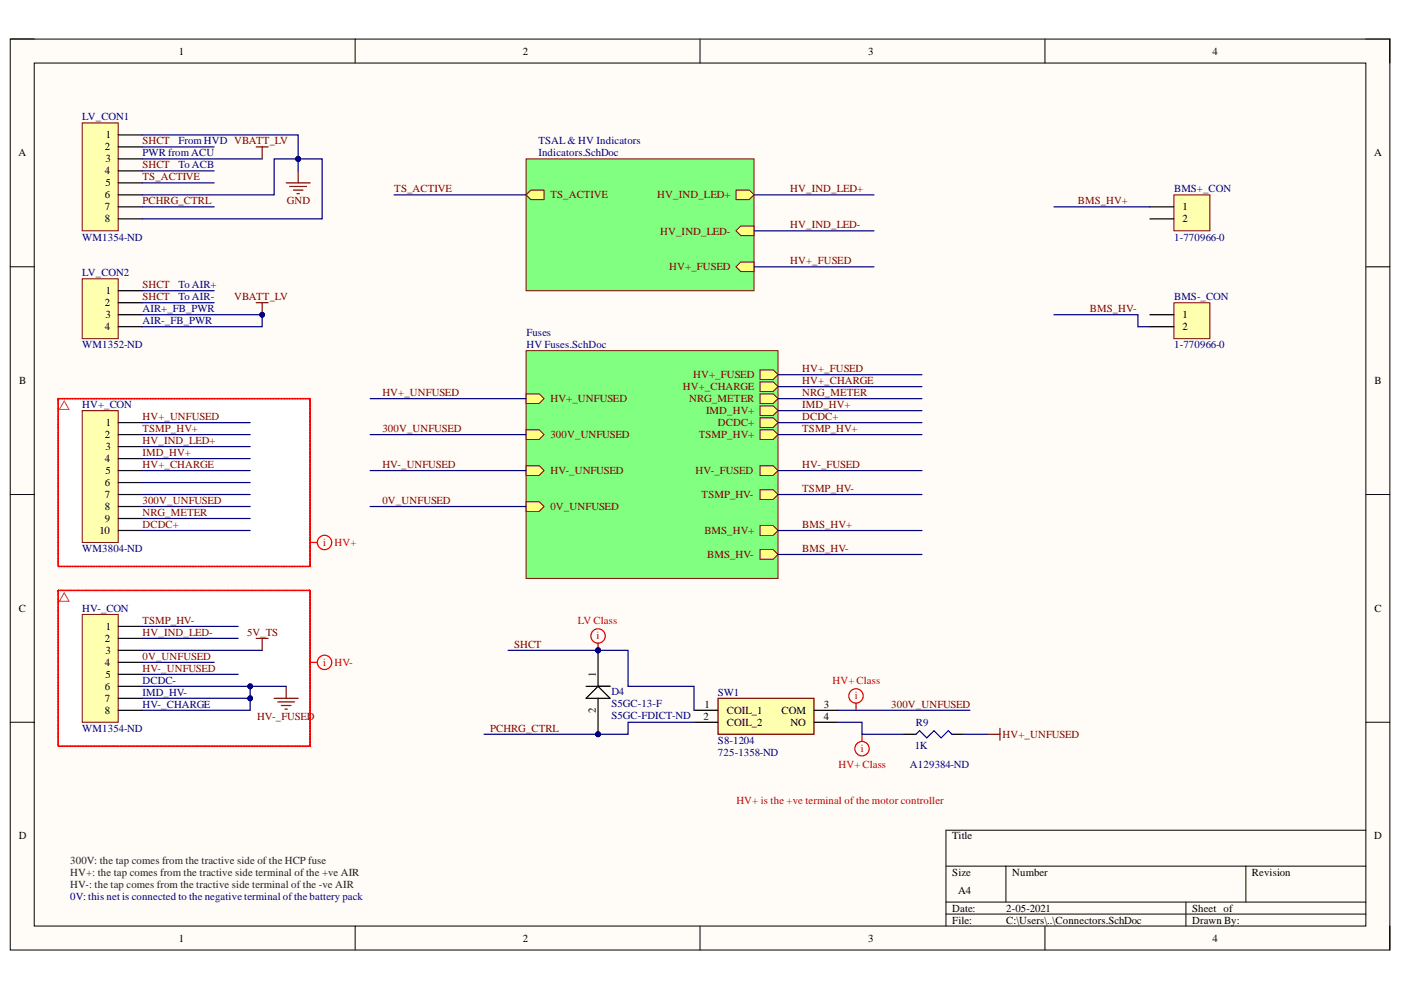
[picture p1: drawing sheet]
<svg xmlns="http://www.w3.org/2000/svg" width="297mm" height="210mm" viewBox="0 0 297 210" stroke-linecap="round" stroke-linejoin="round" font-family="sans-serif">
<path d="M2.2 8.3h292.5v193.1h-292.5z" fill-rule="evenodd" fill="#fffcf8"/>
<path d="M2.2 8.3h292.5v193.1h-292.5z" fill="none" stroke="#000" stroke-width=".21"/>
<path d="M7.3 13.4h282.3v182.9h-282.3z" fill-rule="evenodd" fill="#fffcf8"/>
<g fill="none" stroke="#000" stroke-width=".21">
<path d="M2.2 8.3h5.1M7.3 13.4h282.3v182.9h-282.3zM75.3 8.3v5.1M148.4 8.3v5.1M221.5 8.3v5.1M289.6 8.3h5.1v5.1M2.2 56.6h5.1M289.6 56.6h5.1M2.2 104.9h5.1M289.6 104.9h5.1M2.2 153.1h5.1M289.6 153.1h5.1"/>
<path d="M289.6 176h-89v20.3M75.3 196.3v5.1M148.4 196.3v5.1M200.6 183.6h89M200.6 191.3h89M200.6 193.8h89M213.3 183.6v7.7M221.5 196.3v5.1M251.4 191.3v5M264.2 183.6v7.7M294.7 196.3v5.1"/>
</g>
<g fill="#fff">
<path d="M12.3 125.2h53.5v33h-53.5z" fill-rule="evenodd"/>
<path d="M12.3 84.5h53.5v35.6h-53.5z" fill-rule="evenodd"/>
</g>
<path d="M111.5 33.7h48.4v27.9h-48.4z" fill-rule="evenodd" fill="#80ff80"/>
<path d="M111.5 33.7h48.4v27.9h-48.4z" fill="none" stroke="#800000" stroke-width=".21"/>
<path d="M156 40.3h2.8l1.1 1-1.1 1h-2.8z" fill-rule="evenodd" fill="#ffff80"/>
<path d="M156 40.3h2.8l1.1 1-1.1 1h-2.8z" fill="none" stroke="#800000" stroke-width=".21"/>
<path d="M111.5 41.3l1.1-1h2.8v2h-2.8z" fill-rule="evenodd" fill="#ffff80"/>
<path d="M111.5 41.3l1.1-1h2.8v2h-2.8z" fill="none" stroke="#800000" stroke-width=".21"/>
<path d="M156 48.9l1.1-1h2.8v2.1h-2.8z" fill-rule="evenodd" fill="#ffff80"/>
<path d="M156 48.9l1.1-1h2.8v2.1h-2.8z" fill="none" stroke="#800000" stroke-width=".21"/>
<path d="M156 56.6l1.1-1.1h2.8v2.1h-2.8z" fill-rule="evenodd" fill="#ffff80"/>
<path d="M156 56.6l1.1-1.1h2.8v2.1h-2.8z" fill="none" stroke="#800000" stroke-width=".21"/>
<path d="M17.4 26.1h7.7v22.8h-7.7z" fill-rule="evenodd" fill="#ffffb0"/>
<path d="M17.4 26.1h7.7v22.8h-7.7z" fill="none" stroke="#800000" stroke-width=".21"/>
<path d="M25.1 28.6h5M25.1 31.1h5M25.1 33.7h5M25.1 36.2h5M25.1 38.8h5M25.1 41.3h5M25.1 43.9h5M25.1 46.4h5" fill="none" stroke="#000" stroke-width=".25"/>
<path d="M17.4 59.1h7.7v12.7h-7.7z" fill-rule="evenodd" fill="#ffffb0"/>
<path d="M17.4 59.1h7.7v12.7h-7.7z" fill="none" stroke="#800000" stroke-width=".21"/>
<path d="M25.1 61.6h5M25.1 64.2h5M25.1 66.7h5M25.1 69.3h5" fill="none" stroke="#000" stroke-width=".25"/>
<path d="M60.7 38.8h5.1M61.4 39.5h3.6M63.2 36.2v2.6M62.2 40.3h2M63 41.1h.5" fill="none" stroke="#800000" stroke-width=".25"/>
<g fill="#f00" stroke="#f00" stroke-width=".21">
<path d="M65.5 158.2l.3 .1zM65.2 158.2l.2 .1zM64.8 158.2l.3 .1zM64.5 158.2l.2 .1zM64.1 158.2l.3 .1zM63.8 158.2l.3 .1zM63.5 158.2l.2 .1zM63.1 158.2l.3 .1zM62.8 158.2l.2 .1zM62.5 158.2l.2 .1zM62.1 158.2l.3 .1zM61.8 158.2l.2 .1zM61.4 158.2l.3 .1zM61.1 158.2l.3 .1zM60.8 158.2l.2 .1zM60.4 158.2l.3 .1zM60.1 158.2l.2 .1zM59.7 158.2l.3 .1zM59.4 158.2l.3 .1zM59.1 158.2l.2 .1zM58.7 158.2l.3 .1zM58.4 158.2l.2 .1zM58.1 158.2l.2 .1zM57.7 158.2l.3 .1zM57.4 158.2l.2 .1zM57 158.2l.3 .1zM56.7 158.2l.3 .1zM56.4 158.2l.2 .1zM56 158.2l.3 .1zM55.7 158.2l.2 .1zM55.3 158.2l.3 .1zM55 158.2l.3 .1zM54.7 158.2l.2 .1zM54.3 158.2l.3 .1zM54 158.2l.2 .1zM53.7 158.2l.2 .1zM53.3 158.2l.3 .1zM53 158.2l.2 .1zM52.6 158.2l.3 .1zM52.3 158.2l.3 .1zM52 158.2l.2 .1zM51.6 158.2l.3 .1zM51.3 158.2l.2 .1zM50.9 158.2l.3 .1zM50.6 158.2l.3 .1zM50.3 158.2l.2 .1zM49.9 158.2l.3 .1zM49.6 158.2l.2 .1zM49.3 158.2l.2 .1zM48.9 158.2l.3 .1zM48.6 158.2l.2 .1zM48.2 158.2l.3 .1zM47.9 158.2l.3 .1zM47.6 158.2l.2 .1zM47.2 158.2l.3 .1zM46.9 158.2l.2 .1zM46.5 158.2l.3 .1zM46.2 158.2l.3 .1zM45.9 158.2l.2 .1zM45.5 158.2l.3 .1zM45.2 158.2l.2 .1zM44.9 158.2l.2 .1zM44.5 158.2l.3 .1zM44.2 158.2l.2 .1zM43.8 158.2l.3 .1zM43.5 158.2l.3 .1zM43.2 158.2l.2 .1zM42.8 158.2l.3 .1zM42.5 158.2l.2 .1zM42.1 158.2l.3 .1zM41.8 158.2l.3 .1zM41.5 158.2l.2 .1zM41.1 158.2l.3 .1zM40.8 158.2l.2 .1zM40.5 158.2l.2 .1zM40.1 158.2l.3 .1zM39.8 158.2l.2 .1zM39.4 158.2l.3 .1zM39.1 158.2l.3 .1zM38.8 158.2l.2 .1zM38.4 158.2l.3 .1zM38.1 158.2l.2 .1zM37.7 158.2l.3 .1zM37.4 158.2l.3 .1zM37.1 158.2l.2 .1zM36.7 158.2l.3 .1zM36.4 158.2l.2 .1zM36.1 158.2l.2 .1zM35.7 158.2l.3 .1zM35.4 158.2l.2 .1zM35 158.2l.3 .1zM34.7 158.2l.3 .1zM34.4 158.2l.2 .1zM34 158.2l.3 .1zM33.7 158.2l.2 .1zM33.3 158.2l.3 .1zM33 158.2l.3 .1zM32.7 158.2l.2 .1zM32.3 158.2l.3 .1zM32 158.2l.2 .1zM31.7 158.2l.2 .1zM31.3 158.2l.3 .1zM31 158.2l.2 .1zM30.6 158.2l.3 .1zM30.3 158.2l.3 .1zM30 158.2l.2 .1zM29.6 158.2l.3 .1zM29.3 158.2l.2 .1zM28.9 158.2l.3 .1zM28.6 158.2l.3 .1zM28.3 158.2l.2 .1zM27.9 158.2l.3 .1zM27.6 158.2l.2 .1zM27.3 158.2l.2 .1zM26.9 158.2l.3 .1zM26.6 158.2l.2 .1zM26.2 158.2l.3 .1zM25.9 158.2l.3 .1zM25.6 158.2l.2 .1zM25.2 158.2l.3 .1zM24.9 158.2l.2 .1zM24.5 158.2l.3 .1zM24.2 158.2l.3 .1zM23.9 158.2l.2 .1zM23.5 158.2l.3 .1zM23.2 158.2l.2 .1zM22.9 158.2l.2 .1zM22.5 158.2l.3 .1zM22.2 158.2l.2 .1zM21.8 158.2l.3 .1zM21.5 158.2l.3 .1zM21.2 158.2l.2 .1zM20.8 158.2l.3 .1zM20.5 158.2l.2 .1zM20.1 158.2l.3 .1zM19.8 158.2l.3 .1zM19.5 158.2l.2 .1zM19.1 158.2l.3 .1zM18.8 158.2l.2 .1zM18.5 158.2l.2 .1zM18.1 158.2l.3 .1zM17.8 158.2l.2 .1zM17.4 158.2l.3 .1zM17.1 158.2l.3 .1zM16.8 158.2l.2 .1zM16.4 158.2l.3 .1zM16.1 158.2l.2 .1zM15.7 158.2l.3 .1zM15.4 158.2l.3 .1zM15.1 158.2l.2 .1zM14.7 158.2l.3 .1zM14.4 158.2l.2 .1zM14.1 158.2l.2 .1zM13.7 158.2l.3 .1zM13.4 158.2l.2 .1zM13 158.2l.3 .1zM12.7 158.2l.3 .1zM12.4 158.2l.2 .1zM12.3 157.9l.1 .3zM12.3 157.6l.1 .2zM12.3 157.2l.1 .3zM12.3 156.9l.1 .2zM12.3 156.6l.1 .2zM12.3 156.2l.1 .3zM12.3 155.9l.1 .2zM12.3 155.5l.1 .3zM12.3 155.2l.1 .3zM12.3 154.9l.1 .2zM12.3 154.5l.1 .3zM12.3 154.2l.1 .2zM12.3 153.8l.1 .3zM12.3 153.5l.1 .3zM12.3 153.2l.1 .2zM12.3 152.8l.1 .3zM12.3 152.5l.1 .2zM12.3 152.2l.1 .2zM12.3 151.8l.1 .3zM12.3 151.5l.1 .2zM12.3 151.1l.1 .3zM12.3 150.8l.1 .3zM12.3 150.5l.1 .2zM12.3 150.1l.1 .3zM12.3 149.8l.1 .2zM12.3 149.5l.1 .2zM12.3 149.1l.1 .3zM12.3 148.8l.1 .2zM12.3 148.4l.1 .3zM12.3 148.1l.1 .3zM12.3 147.8l.1 .2zM12.3 147.4l.1 .3zM12.3 147.1l.1 .2zM12.3 146.7l.1 .3zM12.3 146.4l.1 .3zM12.3 146.1l.1 .2zM12.3 145.7l.1 .3zM12.3 145.4l.1 .2zM12.3 145.1l.1 .2zM12.3 144.7l.1 .3zM12.3 144.4l.1 .2zM12.3 144l.1 .3zM12.3 143.7l.1 .3zM12.3 143.4l.1 .2zM12.3 143l.1 .3zM12.3 142.7l.1 .2zM12.3 142.3l.1 .3zM12.3 142l.1 .3zM12.3 141.7l.1 .2zM12.3 141.3l.1 .3zM12.3 141l.1 .2zM12.3 140.7l.1 .2zM12.3 140.3l.1 .3zM12.3 140l.1 .2zM12.3 139.6l.1 .3zM12.3 139.3l.1 .3zM12.3 139l.1 .2zM12.3 138.6l.1 .3zM12.3 138.3l.1 .2zM12.3 138l.1 .2zM12.3 137.6l.1 .3zM12.3 137.3l.1 .2zM12.3 136.9l.1 .3zM12.3 136.6l.1 .3zM12.3 136.3l.1 .2zM12.3 135.9l.1 .3zM12.3 135.6l.1 .2zM12.3 135.2l.1 .3zM12.3 134.9l.1 .3zM12.3 134.6l.1 .2zM12.3 134.2l.1 .3zM12.3 133.9l.1 .2zM12.3 133.6l.1 .2zM12.3 133.2l.1 .3zM12.3 132.9l.1 .2zM12.3 132.5l.1 .3zM12.3 132.2l.1 .3zM12.3 131.9l.1 .2zM12.3 131.5l.1 .3zM12.3 131.2l.1 .2zM12.3 130.8l.1 .3zM12.3 130.5l.1 .3zM12.3 130.2l.1 .2zM12.3 129.8l.1 .3zM12.3 129.5l.1 .3zM12.3 129.2l.1 .2zM12.3 128.8l.1 .3zM12.3 128.5l.1 .2zM12.3 128.1l.1 .3zM12.3 127.8l.1 .3zM12.3 127.5l.1 .2zM12.3 127.1l.1 .3zM12.3 126.8l.1 .2zM12.3 126.5l.1 .2zM12.3 126.1l.1 .3zM12.3 125.8l.1 .2zM12.3 125.4l.1 .3zM12.3 125.2l.1-.1v.3zM12.5 125.1l.3 .1zM12.9 125.1l.2 .1zM13.2 125.1l.2 .1zM13.5 125.1l.3 .1zM13.9 125.1l.2 .1zM14.2 125.1l.3 .1zM14.5 125.1l.3 .1zM14.9 125.1l.2 .1zM15.2 125.1l.3 .1zM15.6 125.1l.2 .1zM15.9 125.1l.3 .1zM16.2 125.1l.3 .1zM16.6 125.1l.2 .1zM16.9 125.1l.3 .1zM17.3 125.1l.2 .1zM17.6 125.1l.2 .1zM17.9 125.1l.3 .1zM18.3 125.1l.2 .1zM18.6 125.1l.3 .1zM18.9 125.1l.3 .1zM19.3 125.1l.2 .1zM19.6 125.1l.3 .1zM20 125.1l.2 .1zM20.3 125.1l.3 .1zM20.6 125.1l.3 .1zM21 125.1l.2 .1zM21.3 125.1l.3 .1zM21.7 125.1l.2 .1zM22 125.1l.2 .1zM22.3 125.1l.3 .1zM22.7 125.1l.2 .1zM23 125.1l.3 .1zM23.3 125.1l.3 .1zM23.7 125.1l.2 .1zM24 125.1l.3 .1zM24.4 125.1l.2 .1zM24.7 125.1l.3 .1zM25 125.1l.3 .1zM25.4 125.1l.2 .1zM25.7 125.1l.3 .1zM26.1 125.1l.2 .1zM26.4 125.1l.2 .1zM26.7 125.1l.3 .1zM27.1 125.1l.2 .1zM27.4 125.1l.3 .1zM27.7 125.1l.3 .1zM28.1 125.1l.2 .1zM28.4 125.1l.3 .1zM28.8 125.1l.2 .1zM29.1 125.1l.3 .1zM29.4 125.1l.3 .1zM29.8 125.1l.2 .1zM30.1 125.1l.3 .1zM30.5 125.1l.2 .1zM30.8 125.1l.2 .1zM31.1 125.1l.3 .1zM31.5 125.1l.2 .1zM31.8 125.1l.3 .1zM32.1 125.1l.3 .1zM32.5 125.1l.2 .1zM32.8 125.1l.3 .1zM33.2 125.1l.2 .1zM33.5 125.1l.3 .1zM33.8 125.1l.3 .1zM34.2 125.1l.2 .1zM34.5 125.1l.3 .1zM34.9 125.1l.2 .1zM35.2 125.1l.2 .1zM35.5 125.1l.3 .1zM35.9 125.1l.2 .1zM36.2 125.1l.3 .1zM36.5 125.1l.3 .1zM36.9 125.1l.2 .1zM37.2 125.1l.3 .1zM37.6 125.1l.2 .1zM37.9 125.1l.3 .1zM38.2 125.1l.3 .1zM38.6 125.1l.2 .1zM38.9 125.1l.3 .1zM39.3 125.1l.2 .1zM39.6 125.1l.2 .1zM39.9 125.1l.3 .1zM40.3 125.1l.2 .1zM40.6 125.1l.3 .1zM40.9 125.1l.3 .1zM41.3 125.1l.2 .1zM41.6 125.1l.3 .1zM42 125.1l.2 .1zM42.3 125.1l.3 .1zM42.6 125.1l.3 .1zM43 125.1l.2 .1zM43.3 125.1l.3 .1zM43.7 125.1l.2 .1zM44 125.1l.2 .1zM44.3 125.1l.3 .1zM44.7 125.1l.2 .1zM45 125.1l.3 .1zM45.3 125.1l.3 .1zM45.7 125.1l.2 .1zM46 125.1l.3 .1zM46.4 125.1l.2 .1zM46.7 125.1l.3 .1zM47 125.1l.3 .1zM47.4 125.1l.2 .1zM47.7 125.1l.3 .1zM48.1 125.1l.2 .1zM48.4 125.1l.2 .1zM48.7 125.1l.3 .1zM49.1 125.1l.2 .1zM49.4 125.1l.3 .1zM49.7 125.1l.3 .1zM50.1 125.1l.2 .1zM50.4 125.1l.3 .1zM50.8 125.1l.2 .1zM51.1 125.1l.3 .1zM51.4 125.1l.3 .1zM51.8 125.1l.2 .1zM52.1 125.1l.3 .1zM52.5 125.1l.2 .1zM52.8 125.1l.2 .1zM53.1 125.1l.3 .1zM53.5 125.1l.2 .1zM53.8 125.1l.3 .1zM54.1 125.1l.3 .1zM54.5 125.1l.2 .1zM54.8 125.1l.3 .1zM55.2 125.1l.2 .1zM55.5 125.1l.3 .1zM55.8 125.1l.3 .1zM56.2 125.1l.2 .1zM56.5 125.1l.3 .1zM56.9 125.1l.2 .1zM57.2 125.1l.2 .1zM57.5 125.1l.3 .1zM57.9 125.1l.2 .1zM58.2 125.1l.3 .1zM58.5 125.1l.3 .1zM58.9 125.1l.2 .1zM59.2 125.1l.3 .1zM59.6 125.1l.2 .1zM59.9 125.1l.3 .1zM60.2 125.1l.3 .1zM60.6 125.1l.2 .1zM60.9 125.1l.3 .1zM61.3 125.1l.2 .1zM61.6 125.1l.2 .1zM61.9 125.1l.3 .1zM62.3 125.1l.2 .1zM62.6 125.1l.3 .1zM62.9 125.1l.3 .1zM63.3 125.1l.2 .1zM63.6 125.1l.3 .1zM64 125.1l.2 .1zM64.3 125.1l.3 .1zM64.6 125.1l.3 .1zM65 125.1l.2 .1zM65.3 125.1l.3 .1zM65.7 125.1l.1 .2zM65.7 125.4l.1 .3zM65.7 125.8l.1 .2zM65.7 126.1l.1 .2zM65.7 126.4l.1 .3zM65.7 126.8l.1 .2zM65.7 127.1l.1 .3zM65.7 127.4l.1 .3zM65.7 127.8l.1 .2zM65.7 128.1l.1 .3zM65.7 128.5l.1 .2zM65.7 128.8l.1 .3zM65.7 129.1l.1 .3zM65.7 129.5l.1 .2zM65.7 129.8l.1 .3zM65.7 130.2l.1 .2zM65.7 130.5l.1 .2zM65.7 130.8l.1 .3zM65.7 131.2l.1 .2zM65.7 131.5l.1 .3zM65.7 131.8l.1 .3zM65.7 132.2l.1 .2zM65.7 132.5l.1 .3zM65.7 132.9l.1 .2zM65.7 133.2l.1 .2zM65.7 133.5l.1 .3zM65.7 133.9l.1 .2zM65.7 134.2l.1 .3zM65.7 134.5l.1 .3zM65.7 134.9l.1 .2zM65.7 135.2l.1 .3zM65.7 135.6l.1 .2zM65.7 135.9l.1 .3zM65.7 136.2l.1 .3zM65.7 136.6l.1 .2zM65.7 136.9l.1 .3zM65.7 137.3l.1 .2zM65.7 137.6l.1 .2zM65.7 137.9l.1 .3zM65.7 138.3l.1 .2zM65.7 138.6l.1 .3zM65.7 138.9l.1 .3zM65.7 139.3l.1 .2zM65.7 139.6l.1 .3zM65.7 140l.1 .2zM65.7 140.3l.1 .3zM65.7 140.6l.1 .3zM65.7 141l.1 .2zM65.7 141.3l.1 .3zM65.7 141.7l.1 .2zM65.7 142l.1 .2zM65.7 142.3l.1 .3zM65.7 142.7l.1 .2zM65.7 143l.1 .3zM65.7 143.3l.1 .3zM65.7 143.7l.1 .2zM65.7 144l.1 .3zM65.7 144.4l.1 .2zM65.7 144.7l.1 .2zM65.7 145l.1 .3zM65.7 145.4l.1 .2zM65.7 145.7l.1 .3zM65.7 146l.1 .3zM65.7 146.4l.1 .2zM65.7 146.7l.1 .3zM65.7 147.1l.1 .2zM65.7 147.4l.1 .3zM65.7 147.7l.1 .3zM65.7 148.1l.1 .2zM65.7 148.4l.1 .3zM65.7 148.8l.1 .2zM65.7 149.1l.1 .2zM65.7 149.4l.1 .3zM65.7 149.8l.1 .2zM65.7 150.1l.1 .3zM65.7 150.4l.1 .3zM65.7 150.8l.1 .2zM65.7 151.1l.1 .3zM65.7 151.5l.1 .2zM65.7 151.8l.1 .3zM65.7 152.1l.1 .3zM65.7 152.5l.1 .2zM65.7 152.8l.1 .3zM65.7 153.1l.1 .3zM65.7 153.5l.1 .2zM65.7 153.8l.1 .3zM65.7 154.2l.1 .2zM65.7 154.5l.1 .3zM65.7 154.8l.1 .3zM65.7 155.2l.1 .2zM65.7 155.5l.1 .3zM65.7 155.9l.1 .2zM65.7 156.2l.1 .2zM65.7 156.5l.1 .3zM65.7 156.9l.1 .2zM65.7 157.2l.1 .3zM65.7 157.5l.1 .3zM65.7 157.9l.1 .2z"/>
<path d="M65.5 120.1h.3zM65.2 120.1h.2zM64.8 120.1h.3zM64.5 120.1h.2zM64.1 120.1h.3zM63.8 120.1h.3zM63.5 120.1h.2zM63.1 120.1h.3zM62.8 120.1h.2zM62.5 120.1h.2zM62.1 120.1h.3zM61.8 120.1h.2zM61.4 120.1h.3zM61.1 120.1h.3zM60.8 120.1h.2zM60.4 120.1h.3zM60.1 120.1h.2zM59.7 120.1h.3zM59.4 120.1h.3zM59.1 120.1h.2zM58.7 120.1h.3zM58.4 120.1h.2zM58.1 120.1h.2zM57.7 120.1h.3zM57.4 120.1h.2zM57 120.1h.3zM56.7 120.1h.3zM56.4 120.1h.2zM56 120.1h.3zM55.7 120.1h.2zM55.3 120.1h.3zM55 120.1h.3zM54.7 120.1h.2zM54.3 120.1h.3zM54 120.1h.2zM53.7 120.1h.2zM53.3 120.1h.3zM53 120.1h.2zM52.6 120.1h.3zM52.3 120.1h.3zM52 120.1h.2zM51.6 120.1h.3zM51.3 120.1h.2zM50.9 120.1h.3zM50.6 120.1h.3zM50.3 120.1h.2zM49.9 120.1h.3zM49.6 120.1h.2zM49.3 120.1h.2zM48.9 120.1h.3zM48.6 120.1h.2zM48.2 120.1h.3zM47.9 120.1h.3zM47.6 120.1h.2zM47.2 120.1h.3zM46.9 120.1h.2zM46.5 120.1h.3zM46.2 120.1h.3zM45.9 120.1h.2zM45.5 120.1h.3zM45.2 120.1h.2zM44.9 120.1h.2zM44.5 120.1h.3zM44.2 120.1h.2zM43.8 120.1h.3zM43.5 120.1h.3zM43.2 120.1h.2zM42.8 120.1h.3zM42.5 120.1h.2zM42.1 120.1h.3zM41.8 120.1h.3zM41.5 120.1h.2zM41.1 120.1h.3zM40.8 120.1h.2zM40.5 120.1h.2zM40.1 120.1h.3zM39.8 120.1h.2zM39.4 120.1h.3zM39.1 120.1h.3zM38.8 120.1h.2zM38.4 120.1h.3zM38.1 120.1h.2zM37.7 120.1h.3zM37.4 120.1h.3zM37.1 120.1h.2zM36.7 120.1h.3zM36.4 120.1h.2zM36.1 120.1h.2zM35.7 120.1h.3zM35.4 120.1h.2zM35 120.1h.3zM34.7 120.1h.3zM34.4 120.1h.2zM34 120.1h.3zM33.7 120.1h.2zM33.3 120.1h.3zM33 120.1h.3zM32.7 120.1h.2zM32.3 120.1h.3zM32 120.1h.2zM31.7 120.1h.2zM31.3 120.1h.3zM31 120.1h.2zM30.6 120.1h.3zM30.3 120.1h.3zM30 120.1h.2zM29.6 120.1h.3zM29.3 120.1h.2zM28.9 120.1h.3zM28.6 120.1h.3zM28.3 120.1h.2zM27.9 120.1h.3zM27.6 120.1h.2zM27.3 120.1h.2zM26.9 120.1h.3zM26.6 120.1h.2zM26.2 120.1h.3zM25.9 120.1h.3zM25.6 120.1h.2zM25.2 120.1h.3zM24.9 120.1h.2zM24.5 120.1h.3zM24.2 120.1h.3zM23.9 120.1h.2zM23.5 120.1h.3zM23.2 120.1h.2zM22.9 120.1h.2zM22.5 120.1h.3zM22.2 120.1h.2zM21.8 120.1h.3zM21.5 120.1h.3zM21.2 120.1h.2zM20.8 120.1h.3zM20.5 120.1h.2zM20.1 120.1h.3zM19.8 120.1h.3zM19.5 120.1h.2zM19.1 120.1h.3zM18.8 120.1h.2zM18.5 120.1h.2zM18.1 120.1h.3zM17.8 120.1h.2zM17.4 120.1h.3zM17.1 120.1h.3zM16.8 120.1h.2zM16.4 120.1h.3zM16.1 120.1h.2zM15.7 120.1h.3zM15.4 120.1h.3zM15.1 120.1h.2zM14.7 120.1h.3zM14.4 120.1h.2zM14.1 120.1h.2zM13.7 120.1h.3zM13.4 120.1h.2zM13 120.1h.3zM12.7 120.1h.3zM12.4 120.1h.2zM12.3 119.8l.1 .2zM12.3 119.4l.1 .3zM12.3 119.1l.1 .3zM12.3 118.8l.1 .2zM12.3 118.4l.1 .3zM12.3 118.1l.1 .2zM12.3 117.8l.1 .2zM12.3 117.4l.1 .3zM12.3 117.1l.1 .2zM12.3 116.7l.1 .3zM12.3 116.4l.1 .3zM12.3 116.1l.1 .2zM12.3 115.7l.1 .3zM12.3 115.4l.1 .2zM12.3 115l.1 .3zM12.3 114.7l.1 .3zM12.3 114.4l.1 .2zM12.3 114l.1 .3zM12.3 113.7l.1 .3zM12.3 113.4l.1 .2zM12.3 113l.1 .3zM12.3 112.7l.1 .2zM12.3 112.3l.1 .3zM12.3 112l.1 .3zM12.3 111.7l.1 .2zM12.3 111.3l.1 .3zM12.3 111l.1 .2zM12.3 110.7l.1 .2zM12.3 110.3l.1 .3zM12.3 110l.1 .2zM12.3 109.6l.1 .3zM12.3 109.3l.1 .3zM12.3 109l.1 .2zM12.3 108.6l.1 .3zM12.3 108.3l.1 .2zM12.3 107.9l.1 .3zM12.3 107.6l.1 .3zM12.3 107.3l.1 .2zM12.3 106.9l.1 .3zM12.3 106.6l.1 .2zM12.3 106.3l.1 .2zM12.3 105.9l.1 .3zM12.3 105.6l.1 .2zM12.3 105.2l.1 .3zM12.3 104.9l.1 .3zM12.3 104.6l.1 .2zM12.3 104.2l.1 .3zM12.3 103.9l.1 .2zM12.3 103.6l.1 .2zM12.3 103.2l.1 .3zM12.3 102.9l.1 .2zM12.3 102.5l.1 .3zM12.3 102.2l.1 .3zM12.3 101.9l.1 .2zM12.3 101.5l.1 .3zM12.3 101.2l.1 .2zM12.3 100.8l.1 .3zM12.3 100.5l.1 .3zM12.3 100.2l.1 .2zM12.3 99.8l.1 .3zM12.3 99.5l.1 .2zM12.3 99.2l.1 .2zM12.3 98.8l.1 .3zM12.3 98.5l.1 .2zM12.3 98.1l.1 .3zM12.3 97.8l.1 .3zM12.3 97.5l.1 .2zM12.3 97.1l.1 .3zM12.3 96.8l.1 .2zM12.3 96.4l.1 .3zM12.3 96.1l.1 .3zM12.3 95.8l.1 .2zM12.3 95.4l.1 .3zM12.3 95.1l.1 .2zM12.3 94.8l.1 .2zM12.3 94.4l.1 .3zM12.3 94.1l.1 .2zM12.3 93.7l.1 .3zM12.3 93.4l.1 .3zM12.3 93.1l.1 .2zM12.3 92.7l.1 .3zM12.3 92.4l.1 .2zM12.3 92.1l.1 .2zM12.3 91.7l.1 .3zM12.3 91.4l.1 .2zM12.3 91l.1 .3zM12.3 90.7l.1 .3zM12.3 90.4l.1 .2zM12.3 90l.1 .3zM12.3 89.7l.1 .2zM12.3 89.3l.1 .3zM12.3 89l.1 .3zM12.3 88.7l.1 .2zM12.3 88.3l.1 .3zM12.3 88l.1 .2zM12.3 87.7l.1 .2zM12.3 87.3l.1 .3zM12.3 87l.1 .2zM12.3 86.6l.1 .3zM12.3 86.3l.1 .3zM12.3 86l.1 .2zM12.3 85.6l.1 .3zM12.3 85.3l.1 .2zM12.3 84.9l.1 .3zM12.3 84.6l.1 .3zM12.3 84.5l.3 .1zM12.7 84.5l.2 .1zM13 84.5l.3 .1zM13.4 84.5l.2 .1zM13.7 84.5l.2 .1zM14 84.5l.3 .1zM14.4 84.5l.2 .1zM14.7 84.5l.3 .1zM15 84.5l.3 .1zM15.4 84.5l.2 .1zM15.7 84.5l.3 .1zM16.1 84.5l.2 .1zM16.4 84.5l.3 .1zM16.7 84.5l.3 .1zM17.1 84.5l.2 .1zM17.4 84.5l.3 .1zM17.8 84.5l.2 .1zM18.1 84.5l.2 .1zM18.4 84.5l.3 .1zM18.8 84.5l.2 .1zM19.1 84.5l.3 .1zM19.4 84.5l.3 .1zM19.8 84.5l.2 .1zM20.1 84.5l.3 .1zM20.5 84.5l.2 .1zM20.8 84.5l.3 .1zM21.1 84.5l.3 .1zM21.5 84.5l.2 .1zM21.8 84.5l.3 .1zM22.2 84.5l.2 .1zM22.5 84.5l.2 .1zM22.8 84.5l.3 .1zM23.2 84.5l.2 .1zM23.5 84.5l.3 .1zM23.8 84.5l.3 .1zM24.2 84.5l.2 .1zM24.5 84.5l.3 .1zM24.9 84.5l.2 .1zM25.2 84.5l.3 .1zM25.5 84.5l.3 .1zM25.9 84.5l.2 .1zM26.2 84.5l.3 .1zM26.6 84.5l.2 .1zM26.9 84.5l.2 .1zM27.2 84.5l.3 .1zM27.6 84.5l.2 .1zM27.9 84.5l.3 .1zM28.2 84.5l.3 .1zM28.6 84.5l.2 .1zM28.9 84.5l.3 .1zM29.3 84.5l.2 .1zM29.6 84.5l.3 .1zM29.9 84.5l.3 .1zM30.3 84.5l.2 .1zM30.6 84.5l.3 .1zM31 84.5l.2 .1zM31.3 84.5l.2 .1zM31.6 84.5l.3 .1zM32 84.5l.2 .1zM32.3 84.5l.3 .1zM32.6 84.5l.3 .1zM33 84.5l.2 .1zM33.3 84.5l.3 .1zM33.7 84.5l.2 .1zM34 84.5l.3 .1zM34.3 84.5l.3 .1zM34.7 84.5l.2 .1zM35 84.5l.3 .1zM35.4 84.5l.2 .1zM35.7 84.5l.2 .1zM36 84.5l.3 .1zM36.4 84.5l.2 .1zM36.7 84.5l.3 .1zM37 84.5l.3 .1zM37.4 84.5l.2 .1zM37.7 84.5l.3 .1zM38.1 84.5l.2 .1zM38.4 84.5l.3 .1zM38.7 84.5l.3 .1zM39.1 84.5l.2 .1zM39.4 84.5l.3 .1zM39.8 84.5l.2 .1zM40.1 84.5l.2 .1zM40.4 84.5l.3 .1zM40.8 84.5l.2 .1zM41.1 84.5l.3 .1zM41.4 84.5l.3 .1zM41.8 84.5l.2 .1zM42.1 84.5l.3 .1zM42.5 84.5l.2 .1zM42.8 84.5l.3 .1zM43.1 84.5l.3 .1zM43.5 84.5l.2 .1zM43.8 84.5l.3 .1zM44.2 84.5l.2 .1zM44.5 84.5l.2 .1zM44.8 84.5l.3 .1zM45.2 84.5l.2 .1zM45.5 84.5l.3 .1zM45.8 84.5l.3 .1zM46.2 84.5l.2 .1zM46.5 84.5l.3 .1zM46.9 84.5l.2 .1zM47.2 84.5l.3 .1zM47.5 84.5l.3 .1zM47.9 84.5l.2 .1zM48.2 84.5l.3 .1zM48.6 84.5l.2 .1zM48.9 84.5l.2 .1zM49.2 84.5l.3 .1zM49.6 84.5l.2 .1zM49.9 84.5l.3 .1zM50.2 84.5l.3 .1zM50.6 84.5l.2 .1zM50.9 84.5l.3 .1zM51.3 84.5l.2 .1zM51.6 84.5l.3 .1zM51.9 84.5l.3 .1zM52.3 84.5l.2 .1zM52.6 84.5l.3 .1zM53 84.5l.2 .1zM53.3 84.5l.2 .1zM53.6 84.5l.3 .1zM54 84.5l.2 .1zM54.3 84.5l.3 .1zM54.6 84.5l.3 .1zM55 84.5l.2 .1zM55.3 84.5l.3 .1zM55.7 84.5l.2 .1zM56 84.5l.3 .1zM56.3 84.5l.3 .1zM56.7 84.5l.2 .1zM57 84.5l.3 .1zM57.4 84.5l.2 .1zM57.7 84.5l.2 .1zM58 84.5l.3 .1zM58.4 84.5l.2 .1zM58.7 84.5l.3 .1zM59 84.5l.3 .1zM59.4 84.5l.2 .1zM59.7 84.5l.3 .1zM60.1 84.5l.2 .1zM60.4 84.5l.3 .1zM60.7 84.5l.3 .1zM61.1 84.5l.2 .1zM61.4 84.5l.3 .1zM61.8 84.5l.2 .1zM62.1 84.5l.2 .1zM62.4 84.5l.3 .1zM62.8 84.5l.2 .1zM63.1 84.5l.3 .1zM63.4 84.5l.3 .1zM63.8 84.5l.2 .1zM64.1 84.5l.3 .1zM64.5 84.5l.2 .1zM64.8 84.5l.3 .1zM65.1 84.5l.3 .1zM65.5 84.5l.2 .1zM65.7 84.6l.1 .2zM65.7 84.9l.1 .3zM65.7 85.3l.1 .2zM65.7 85.6l.1 .2zM65.7 85.9l.1 .3zM65.7 86.3l.1 .2zM65.7 86.6l.1 .3zM65.7 86.9l.1 .3zM65.7 87.3l.1 .2zM65.7 87.6l.1 .3zM65.7 88l.1 .2zM65.7 88.3l.1 .3zM65.7 88.6l.1 .3zM65.7 89l.1 .2zM65.7 89.3l.1 .3zM65.7 89.7l.1 .2zM65.7 90l.1 .2zM65.7 90.3l.1 .3zM65.7 90.7l.1 .2zM65.7 91l.1 .3zM65.7 91.3l.1 .3zM65.7 91.7l.1 .2zM65.7 92l.1 .3zM65.7 92.4l.1 .2zM65.7 92.7l.1 .3zM65.7 93l.1 .3zM65.7 93.4l.1 .2zM65.7 93.7l.1 .3zM65.7 94l.1 .3zM65.7 94.4l.1 .2zM65.7 94.7l.1 .3zM65.7 95.1l.1 .2zM65.7 95.4l.1 .3zM65.7 95.7l.1 .3zM65.7 96.1l.1 .2zM65.7 96.4l.1 .3zM65.7 96.8l.1 .2zM65.7 97.1l.1 .2zM65.7 97.4l.1 .3zM65.7 97.8l.1 .2zM65.7 98.1l.1 .3zM65.7 98.4l.1 .3zM65.7 98.8l.1 .2zM65.7 99.1l.1 .3zM65.7 99.5l.1 .2zM65.7 99.8l.1 .3zM65.7 100.1l.1 .3zM65.7 100.5l.1 .2zM65.7 100.8l.1 .3zM65.7 101.2l.1 .2zM65.7 101.5l.1 .2zM65.7 101.8l.1 .3zM65.7 102.2l.1 .2zM65.7 102.5l.1 .3zM65.7 102.8l.1 .3zM65.7 103.2l.1 .2zM65.7 103.5l.1 .3zM65.7 103.9l.1 .2zM65.7 104.2l.1 .2zM65.7 104.5l.1 .3zM65.7 104.9l.1 .2zM65.7 105.2l.1 .3zM65.7 105.5l.1 .3zM65.7 105.9l.1 .2zM65.7 106.2l.1 .3zM65.7 106.6l.1 .2zM65.7 106.9l.1 .3zM65.7 107.2l.1 .3zM65.7 107.6l.1 .2zM65.7 107.9l.1 .3zM65.7 108.3l.1 .2zM65.7 108.6l.1 .2zM65.7 108.9l.1 .3zM65.7 109.3l.1 .2zM65.7 109.6l.1 .3zM65.7 109.9l.1 .3zM65.7 110.3l.1 .2zM65.7 110.6l.1 .3zM65.7 111l.1 .2zM65.7 111.3l.1 .3zM65.7 111.6l.1 .3zM65.7 112l.1 .2zM65.7 112.3l.1 .3zM65.7 112.7l.1 .2zM65.7 113l.1 .2zM65.7 113.3l.1 .3zM65.7 113.7l.1 .2zM65.7 114l.1 .3zM65.7 114.3l.1 .3zM65.7 114.7l.1 .2zM65.7 115l.1 .3zM65.7 115.4l.1 .2zM65.7 115.7l.1 .2zM65.7 116l.1 .3zM65.7 116.4l.1 .2zM65.7 116.7l.1 .3zM65.7 117l.1 .3zM65.7 117.4l.1 .2zM65.7 117.7l.1 .3zM65.7 118.1l.1 .2zM65.7 118.4l.1 .3zM65.7 118.7l.1 .3zM65.7 119.1l.1 .2zM65.7 119.4l.1 .3zM65.7 119.8l.1 .2z"/>
</g>
<path d="M13.6 85l1 1.8h-2zM13.6 125.7l1 1.8h-2z" fill="none" stroke="#f33" stroke-width=".21"/>
<g fill="none" stroke="#f00" stroke-width=".25">
<path d="M65.8 115h1.5M65.8 140.4h1.5"/>
<circle cx="68.8" cy="115" r="1.53"/>
<circle cx="68.8" cy="140.4" r="1.53"/>
</g>
<path d="M111.5 74.4h53.5v48.2h-53.5z" fill-rule="evenodd" fill="#80ff80"/>
<path d="M111.5 74.4h53.5v48.2h-53.5z" fill="none" stroke="#800000" stroke-width=".21"/>
<path d="M111.5 83.5h2.8l1.1 1-1.1 1h-2.8z" fill-rule="evenodd" fill="#ffff80"/>
<path d="M111.5 83.5h2.8l1.1 1-1.1 1h-2.8z" fill="none" stroke="#800000" stroke-width=".21"/>
<path d="M111.5 91.1h2.8l1.1 1-1.1 1.1h-2.8z" fill-rule="evenodd" fill="#ffff80"/>
<path d="M111.5 91.1h2.8l1.1 1-1.1 1.1h-2.8z" fill="none" stroke="#800000" stroke-width=".21"/>
<path d="M161.1 81h2.8l1.1 1-1.1 1h-2.8z" fill-rule="evenodd" fill="#ffff80"/>
<path d="M161.1 81h2.8l1.1 1-1.1 1h-2.8z" fill="none" stroke="#800000" stroke-width=".21"/>
<path d="M161.1 83.5h2.8l1.1 1-1.1 1h-2.8z" fill-rule="evenodd" fill="#ffff80"/>
<path d="M161.1 83.5h2.8l1.1 1-1.1 1h-2.8z" fill="none" stroke="#800000" stroke-width=".21"/>
<path d="M161.1 86h2.8l1.1 1.1-1.1 1h-2.8z" fill-rule="evenodd" fill="#ffff80"/>
<path d="M161.1 86h2.8l1.1 1.1-1.1 1h-2.8z" fill="none" stroke="#800000" stroke-width=".21"/>
<path d="M161.1 111.5h2.8l1.1 1-1.1 1h-2.8z" fill-rule="evenodd" fill="#ffff80"/>
<path d="M161.1 111.5h2.8l1.1 1-1.1 1h-2.8z" fill="none" stroke="#800000" stroke-width=".21"/>
<path d="M161.1 116.5h2.8l1.1 1.1-1.1 1h-2.8z" fill-rule="evenodd" fill="#ffff80"/>
<path d="M161.1 116.5h2.8l1.1 1.1-1.1 1h-2.8z" fill="none" stroke="#800000" stroke-width=".21"/>
<path d="M111.5 98.8h2.8l1.1 1-1.1 1h-2.8z" fill-rule="evenodd" fill="#ffff80"/>
<path d="M111.5 98.8h2.8l1.1 1-1.1 1h-2.8z" fill="none" stroke="#800000" stroke-width=".21"/>
<path d="M111.5 106.4h2.8l1.1 1-1.1 1h-2.8z" fill-rule="evenodd" fill="#ffff80"/>
<path d="M111.5 106.4h2.8l1.1 1-1.1 1h-2.8z" fill="none" stroke="#800000" stroke-width=".21"/>
<path d="M161.1 78.4h2.8l1.1 1-1.1 1.1h-2.8z" fill-rule="evenodd" fill="#ffff80"/>
<path d="M161.1 78.4h2.8l1.1 1-1.1 1.1h-2.8z" fill="none" stroke="#800000" stroke-width=".21"/>
<path d="M161.1 88.6h2.8l1.1 1-1.1 1h-2.8z" fill-rule="evenodd" fill="#ffff80"/>
<path d="M161.1 88.6h2.8l1.1 1-1.1 1h-2.8z" fill="none" stroke="#800000" stroke-width=".21"/>
<path d="M161.1 91.1h2.8l1.1 1-1.1 1.1h-2.8z" fill-rule="evenodd" fill="#ffff80"/>
<path d="M161.1 91.1h2.8l1.1 1-1.1 1.1h-2.8z" fill="none" stroke="#800000" stroke-width=".21"/>
<path d="M161.1 98.8h2.8l1.1 1-1.1 1h-2.8z" fill-rule="evenodd" fill="#ffff80"/>
<path d="M161.1 98.8h2.8l1.1 1-1.1 1h-2.8z" fill="none" stroke="#800000" stroke-width=".21"/>
<path d="M161.1 103.8h2.8l1.1 1.1-1.1 1h-2.8z" fill-rule="evenodd" fill="#ffff80"/>
<path d="M161.1 103.8h2.8l1.1 1.1-1.1 1h-2.8z" fill="none" stroke="#800000" stroke-width=".21"/>
<path d="M17.4 130.3h7.7v22.8h-7.7z" fill-rule="evenodd" fill="#ffffb0"/>
<path d="M17.4 130.3h7.7v22.8h-7.7z" fill="none" stroke="#800000" stroke-width=".21"/>
<path d="M25.1 132.8h5M25.1 135.4h5M25.1 137.9h5M25.1 140.4h5M25.1 143h5M25.1 145.5h5M25.1 148.1h5M25.1 150.6h5" fill="none" stroke="#000" stroke-width=".25"/>
<path d="M248.9 64.2h7.6v7.6h-7.6z" fill-rule="evenodd" fill="#ffffb0"/>
<path d="M248.9 64.2h7.6v7.6h-7.6z" fill="none" stroke="#800000" stroke-width=".21"/>
<path d="M243.8 66.7h5.1M243.8 69.3h5.1" fill="none" stroke="#000" stroke-width=".25"/>
<path d="M248.9 41.3h7.6v7.6h-7.6z" fill-rule="evenodd" fill="#ffffb0"/>
<path d="M248.9 41.3h7.6v7.6h-7.6z" fill="none" stroke="#800000" stroke-width=".21"/>
<path d="M243.8 43.9h5.1M243.8 46.4h5.1M191.7 155.7h2.5M201.8 155.7h2.6" fill="none" stroke="#000" stroke-width=".25"/>
<path d="M194.2 155.7l.8-.8 1.5 1.5 1.5-1.5 1.5 1.5 1.6-1.5 .7 .8" fill="none" stroke="#00f" stroke-width=".25"/>
<path d="M209.5 155.7h2.5M212 154.4v2.6" fill="none" stroke="#800000" stroke-width=".25"/>
<g fill="none" stroke="#f00" stroke-width=".25">
<path d="M126.8 136.4v1.5M181.5 149.1v1.5M182.8 155.7v1.5"/>
<circle cx="126.8" cy="134.8" r="1.53"/>
<circle cx="181.5" cy="147.6" r="1.53"/>
<circle cx="182.8" cy="158.7" r="1.53"/>
</g>
<circle cx="126.8" cy="137.9" r=".51" fill="#000080"/>
<circle cx="126.8" cy="137.9" r=".51" fill="none" stroke="#000080" stroke-width=".21"/>
<circle cx="126.8" cy="137.9" r=".51" fill="#000080"/>
<circle cx="126.8" cy="137.9" r=".51" fill="none" stroke="#000080" stroke-width=".21"/>
<circle cx="126.8" cy="155.7" r=".51" fill="#000080"/>
<circle cx="126.8" cy="155.7" r=".51" fill="none" stroke="#000080" stroke-width=".21"/>
<path d="M126.8 137.9v7.6" fill="none" stroke="#000" stroke-width=".25"/>
<circle cx="126.8" cy="137.9" r=".51" fill="#000080"/>
<circle cx="126.8" cy="137.9" r=".51" fill="none" stroke="#000080" stroke-width=".21"/>
<path d="M124.3 148.1l2.5-2.6 2.5 2.6zM124.3 145.5h5M126.8 148.1v7.6" fill="none" stroke="#000" stroke-width=".25"/>
<circle cx="126.8" cy="155.7" r=".51" fill="#000080"/>
<circle cx="126.8" cy="155.7" r=".51" fill="none" stroke="#000080" stroke-width=".21"/>
<path d="M152.2 148.1h20.4v7.6h-20.4z" fill-rule="evenodd" fill="#ffffb0"/>
<path d="M152.2 148.1h20.4v7.6h-20.4z" fill="none" stroke="#800000" stroke-width=".25"/>
<path d="M147.1 150.6h5.1M147.1 153.1h5.1M172.6 150.6h5.1M172.6 153.1h5.1" fill="none" stroke="#000" stroke-width=".25"/>
<path d="M17.4 87.1h7.7v27.9h-7.7z" fill-rule="evenodd" fill="#ffffb0"/>
<path d="M17.4 87.1h7.7v27.9h-7.7z" fill="none" stroke="#800000" stroke-width=".21"/>
<path d="M25.1 89.6h5M25.1 92.1h5M25.1 94.7h5M25.1 97.2h5M25.1 99.8h5M25.1 102.3h5M25.1 104.9h5M25.1 107.4h5M25.1 109.9h5M25.1 112.5h5" fill="none" stroke="#000" stroke-width=".25"/>
<path d="M54.3 64.2h2.6M55.6 64.2v2.5M54.3 135.4h2.6M55.6 135.4v2.5M58.1 148.1h5.1M58.9 148.8h3.6M59.7 149.6h2M60.4 150.3h.5M60.7 145.5v2.6" fill="none" stroke="#800000" stroke-width=".25"/>
<circle cx="55.6" cy="66.7" r=".51" fill="#000080"/>
<circle cx="55.6" cy="66.7" r=".51" fill="none" stroke="#000080" stroke-width=".21"/>
<path d="M54.3 31.1h2.6M55.6 31.1v2.6" fill="none" stroke="#800000" stroke-width=".25"/>
<g fill="none" stroke="#000080" stroke-width=".25">
<path d="M30.1 31.1h15.3M83.6 41.3h27.9M159.9 41.3h25.4M159.9 48.9h25.4M159.9 56.6h25.4M223.5 43.9h20.3M165 79.4h30.5M223.5 66.7h17.8v2.6h2.5M30.1 94.7h22.9M30.1 97.2h22.9M30.1 89.6h22.9M30.1 92.1h22.9"/>
<path d="M30.1 99.8h22.9M78.5 92.1h33M78.5 99.8h33M78.5 84.5h33M165 89.6h30.5M165 92.1h30.5M165 99.8h30.5M165 84.5h30.5M165 82h30.5M165 87.1h30.5M30.1 104.9h22.9M30.1 107.4h22.9"/>
<path d="M30.1 102.3h22.9M78.5 107.4h33M165 104.9h30.5M165 117.6h30.5M165 112.5h30.5M30.1 140.4h15.3M30.1 143h20.4M147.1 153.1h-13.9v2.6h-30.6M177.7 153.1h5.1v2.6h8.9M177.7 150.6h27.9M204.4 155.7h5.1"/>
</g>
<circle cx="126.8" cy="155.7" r=".51" fill="#000080"/>
<circle cx="126.8" cy="155.7" r=".51" fill="none" stroke="#000080" stroke-width=".21"/>
<path d="M107.7 137.9h25.5v7.6h13.9v5.1" fill="none" stroke="#000080" stroke-width=".25"/>
<circle cx="126.8" cy="137.9" r=".51" fill="#000080"/>
<circle cx="126.8" cy="137.9" r=".51" fill="none" stroke="#000080" stroke-width=".21"/>
<path d="M30.1 28.6h33.1v7.6" fill="none" stroke="#000080" stroke-width=".25"/>
<circle cx="63.2" cy="33.7" r=".51" fill="#000080"/>
<circle cx="63.2" cy="33.7" r=".51" fill="none" stroke="#000080" stroke-width=".21"/>
<path d="M63.2 33.7h5.1v12.7h-38.2" fill="none" stroke="#000080" stroke-width=".25"/>
<circle cx="63.2" cy="33.7" r=".51" fill="#000080"/>
<circle cx="63.2" cy="33.7" r=".51" fill="none" stroke="#000080" stroke-width=".21"/>
<path d="M30.1 109.9h22.9M30.1 112.5h22.9M30.1 132.8h20.4M30.1 135.4h20.4M30.1 137.9h25.5M30.1 148.1h22.9" fill="none" stroke="#000080" stroke-width=".25"/>
<circle cx="53" cy="148.1" r=".51" fill="#000080"/>
<circle cx="53" cy="148.1" r=".51" fill="none" stroke="#000080" stroke-width=".21"/>
<path d="M30.1 145.5h30.6" fill="none" stroke="#000080" stroke-width=".25"/>
<circle cx="53" cy="145.5" r=".51" fill="#000080"/>
<circle cx="53" cy="145.5" r=".51" fill="none" stroke="#000080" stroke-width=".21"/>
<path d="M53 145.5v5.1h-22.9" fill="none" stroke="#000080" stroke-width=".25"/>
<circle cx="53" cy="148.1" r=".51" fill="#000080"/>
<circle cx="53" cy="148.1" r=".51" fill="none" stroke="#000080" stroke-width=".21"/>
<circle cx="53" cy="145.5" r=".51" fill="#000080"/>
<circle cx="53" cy="145.5" r=".51" fill="none" stroke="#000080" stroke-width=".21"/>
<path d="M30.1 66.7h25.5v2.6h-25.5" fill="none" stroke="#000080" stroke-width=".25"/>
<circle cx="55.6" cy="66.7" r=".51" fill="#000080"/>
<circle cx="55.6" cy="66.7" r=".51" fill="none" stroke="#000080" stroke-width=".21"/>
<path d="M30.1 33.7h25.5M30.1 38.8h15.3M30.1 36.2h15.3M63.2 33.7h-5.1v7.6h-28M30.1 43.9h15.3M30.1 61.6h15.3M30.1 64.2h15.3" fill="none" stroke="#000080" stroke-width=".25"/>
<circle cx="63.2" cy="33.7" r=".51" fill="#000080"/>
<circle cx="63.2" cy="33.7" r=".51" fill="none" stroke="#000080" stroke-width=".21"/>
<g font-size="2.3">
<text x="37.9" y="11.6">1</text>
<text x="110.8" y="11.6">2</text>
<text x="184" y="11.6">3</text>
<text x="257.1" y="11.6">4</text>
<text x="22.4" y="29.3">1</text>
<text x="3.9" y="33.2">A</text>
<text x="22.3" y="31.9">2</text>
<text x="22.3" y="34.4">3</text>
<text x="291.3" y="33.2">A</text>
<text x="22.3" y="37">4</text>
<text x="22.3" y="39.5">5</text>
<text x="22.3" y="42">6</text>
<text x="22.3" y="44.6">7</text>
<text x="22.3" y="47.1">8</text>
<text x="250.7" y="44.6">1</text>
<text x="250.7" y="47.1">2</text>
<text x="22.3" y="64.9">2</text>
<text x="22.4" y="62.4">1</text>
<text x="22.3" y="70">4</text>
<text x="22.3" y="67.5">3</text>
<text x="250.7" y="67.5">1</text>
<text x="250.7" y="70">2</text>
<text x="4.1" y="81.4">B</text>
<text x="291.4" y="81.4">B</text>
<text x="22.3" y="92.9">2</text>
<text x="22.3" y="95.5">3</text>
<text x="22.4" y="90.3">1</text>
<text x="22.3" y="98">4</text>
<text x="22.3" y="100.5">5</text>
<text x="22.3" y="103.1">6</text>
<text x="22.3" y="105.6">7</text>
<text x="21.1" y="113.2">10</text>
<text x="22.3" y="108.1">8</text>
<text x="22.3" y="110.7">9</text>
<text x="4" y="129.7">C</text>
<text x="291.4" y="129.7">C</text>
<text x="22.3" y="136.1">2</text>
<text x="22.4" y="133.5">1</text>
<text x="22.3" y="141.2">4</text>
<text x="22.3" y="138.7">3</text>
<text x="22.3" y="143.7">5</text>
<text x="126.3" y="143.5" transform="rotate(-90 126.3 143.5)">1</text>
<text x="22.3" y="146.3">6</text>
<text x="22.3" y="148.8">7</text>
<text x="22.3" y="151.4">8</text>
<text x="126.3" y="151.1" transform="rotate(-90 126.3 151.1)">2</text>
<text x="149.2" y="152.6">2</text>
<text x="149.3" y="150.1">1</text>
<text x="154.1" y="151.4">COIL_1</text>
<text x="154.1" y="153.9">COIL_2</text>
<text x="165.7" y="151.4">COM</text>
<text x="167.6" y="153.9">NO</text>
<text x="174.6" y="150.1">3</text>
<text x="174.6" y="152.6">4</text>
<text x="4" y="178">D</text>
<text x="201.9" y="178">Title</text>
<text x="291.3" y="178">D</text>
<text x="201.9" y="185.7">Size</text>
<text x="214.6" y="185.7">Number</text>
<text x="265.4" y="185.7">Revision</text>
<text x="203.2" y="189.5">A4</text>
<text x="201.9" y="193.3">Date:</text>
<text x="201.9" y="195.8">File:</text>
<text x="213.3" y="193.3">2-05-2021</text>
<text x="213.3" y="195.8">C:\Users\..\Connectors.SchDoc</text>
<text x="252.7" y="193.3">Sheet of</text>
<text x="252.7" y="195.8">Drawn By:</text>
<text x="37.9" y="199.6">1</text>
<text x="110.8" y="199.6">2</text>
<text x="184" y="199.6">3</text>
<text x="257.1" y="199.6">4</text>
</g>
<g font-size="2.3" fill="#000080">
<text x="17.4" y="25.5">LV_CON1</text>
<text x="30.2" y="33.2">PWR from ACU</text>
<text x="37.8" y="30.6">From HVD VBATT_LV</text>
<text x="37.8" y="35.7">To ACB</text>
<text x="114.1" y="30.6">TSAL&amp; HV Indicators</text>
<text x="114.1" y="33.2">Indicators.SchDoc</text>
<text x="248.9" y="40.8">BMS+_CON</text>
<text x="17.4" y="51">WM1354-ND</text>
<text x="248.9" y="51">1-770966-0</text>
<text x="17.4" y="58.6">LV_CON2</text>
<text x="37.8" y="61.1">To AIR+</text>
<text x="37.8" y="63.7">To AIR-</text>
<text x="248.9" y="63.7">BMS-_CON</text>
<text x="30.2" y="66.2">AIR+_FB_PWR</text>
<text x="30.2" y="68.7">AIR-_FB_PWR</text>
<text x="111.6" y="71.3">Fuses</text>
<text x="17.4" y="73.8">WM1352-ND</text>
<text x="111.6" y="73.8">HV Fuses.SchDoc</text>
<text x="248.9" y="73.8">1-770966-0</text>
<text x="17.4" y="86.5">HV+_CON</text>
<text x="17.4" y="117">WM3804-ND</text>
<text x="17.4" y="129.7">HV-_CON</text>
<text x="30.2" y="145">DCDC-</text>
<text x="30.2" y="147.5">IMD_HV-</text>
<text x="129.6" y="147.3">D4</text>
<text x="129.6" y="149.8">S5GC-13-F</text>
<text x="152.2" y="147.5">SW1</text>
<text x="17.4" y="155.2">WM1354-ND</text>
<text x="30.2" y="150.1">HV-_CHARGE</text>
<text x="129.6" y="152.4">S5GC-FDICT-ND</text>
<text x="194.2" y="153.9">R9</text>
<text x="152.2" y="160.2">725-1358-ND</text>
<text x="152.2" y="157.7">S8-1204</text>
<text x="193.9" y="158.7">1K</text>
<text x="192.9" y="162.8">A129384-ND</text>
<text x="14.9" y="190.8">0V: this net is connected to the negative terminal ofthe battery pack</text>
</g>
<g font-size="2.3" fill="#800000">
<text x="30.2" y="30.6">SHCT</text>
<text x="30.2" y="35.7">SHCT</text>
<text x="30.2" y="38.2">TS_ACTIVE</text>
<text x="83.6" y="40.8">TS_ACTIVE</text>
<text x="167.5" y="40.8">HV_IND_LED+</text>
<text x="30.2" y="43.3">PCHRG_CTRL</text>
<text x="60.8" y="43.3">GND</text>
<text x="116.7" y="42">TS_ACTIVE</text>
<text x="139.4" y="42">HV_IND_LED+</text>
<text x="228.5" y="43.3">BMS_HV+</text>
<text x="140" y="49.7">HV_IND_LED-</text>
<text x="167.5" y="48.4">HV_IND_LED-</text>
<text x="141.9" y="57.3">HV+_FUSED</text>
<text x="167.5" y="56.1">HV+_FUSED</text>
<text x="30.2" y="61.1">SHCT</text>
<text x="30.2" y="63.7">SHCT</text>
<text x="49.7" y="63.7">VBATT_LV</text>
<text x="231.1" y="66.2">BMS_HV-</text>
<text x="81.1" y="84">HV+_UNFUSED</text>
<text x="144.8" y="82.7">HV+_CHARGE</text>
<text x="147" y="80.2">HV+_FUSED</text>
<text x="170.1" y="78.9">HV+_FUSED</text>
<text x="170.1" y="81.4">HV+_CHARGE</text>
<text x="170.1" y="84">NRG_METER</text>
<text x="30.2" y="89">HV+_UNFUSED</text>
<text x="116.7" y="85.2">HV+_UNFUSED</text>
<text x="146.1" y="85.2">NRG_METER</text>
<text x="149.7" y="87.8">IMD_HV+</text>
<text x="170.1" y="86.5">IMD_HV+</text>
<text x="170.1" y="89">DCDC+</text>
<text x="30.2" y="91.6">TSMP_HV+</text>
<text x="30.2" y="94.2">HV_IND_LED+</text>
<text x="81.1" y="91.6">300V_UNFUSED</text>
<text x="116.7" y="92.9">300V_UNFUSED</text>
<text x="148.2" y="92.9">TSMP_HV+</text>
<text x="152.2" y="90.3">DCDC+</text>
<text x="170.1" y="91.6">TSMP_HV+</text>
<text x="30.2" y="96.7">IMD_HV+</text>
<text x="30.2" y="99.3">HV+_CHARGE</text>
<text x="81.1" y="99.3">HV-_UNFUSED</text>
<text x="116.7" y="100.5">HV-_UNFUSED</text>
<text x="147.5" y="100.5">HV-_FUSED</text>
<text x="170.1" y="99.3">HV-_FUSED</text>
<text x="30.2" y="106.9">300V_UNFUSED</text>
<text x="81.1" y="106.9">0V_UNFUSED</text>
<text x="148.8" y="105.6">TSMP_HV-</text>
<text x="170.1" y="104.3">TSMP_HV-</text>
<text x="30.2" y="112">DCDC+</text>
<text x="30.2" y="109.4">NRG_METER</text>
<text x="116.7" y="108.1">0V_UNFUSED</text>
<text x="149.3" y="113.2">BMS_HV+</text>
<text x="170.1" y="112">BMS_HV+</text>
<text x="149.9" y="118.3">BMS_HV-</text>
<text x="170.1" y="117">BMS_HV-</text>
<text x="30.2" y="132.2">TSMP_HV-</text>
<text x="30.2" y="134.8">HV_IND_LED-</text>
<text x="52.4" y="134.8">5V_TS</text>
<text x="109" y="137.4">SHCT</text>
<text x="30.2" y="139.9">0V_UNFUSED</text>
<text x="30.2" y="142.5">HV-_UNFUSED</text>
<text x="54.5" y="152.6">HV-_FUSED</text>
<text x="103.9" y="155.2">PCHRG_CTRL</text>
<text x="188.9" y="150.1">300V_UNFUSED</text>
<text x="212.6" y="156.4">HV+_UNFUSED</text>
</g>
<g font-size="2.3" fill="#f00">
<text x="68.5" y="115.8">i</text>
<text x="70.9" y="115.8">HV+</text>
<text x="122.5" y="132.2">LV Class</text>
<text x="126.5" y="135.5">i</text>
<text x="68.5" y="141.2">i</text>
<text x="70.9" y="141.2">HV-</text>
<text x="176.5" y="145">HV+ Class</text>
<text x="181.2" y="148.3">i</text>
<text x="182.5" y="159.5">i</text>
<text x="177.8" y="162.8">HV+ Class</text>
<text x="156.1" y="170.4">HV+ is the +ve terminal of the motor controller</text>
</g>
<g font-size="2.3" fill="#172721">
<text x="14.9" y="183.1">300V: the tap comes from the tractive side of the HCP fuse</text>
<text x="14.9" y="185.7">HV+: the tap comes from the tractive side terminal of the +ve AIR</text>
<text x="14.9" y="188.2">HV-: the tap comes from the tractive side terminal of the -ve AIR</text>
</g>
</svg>
